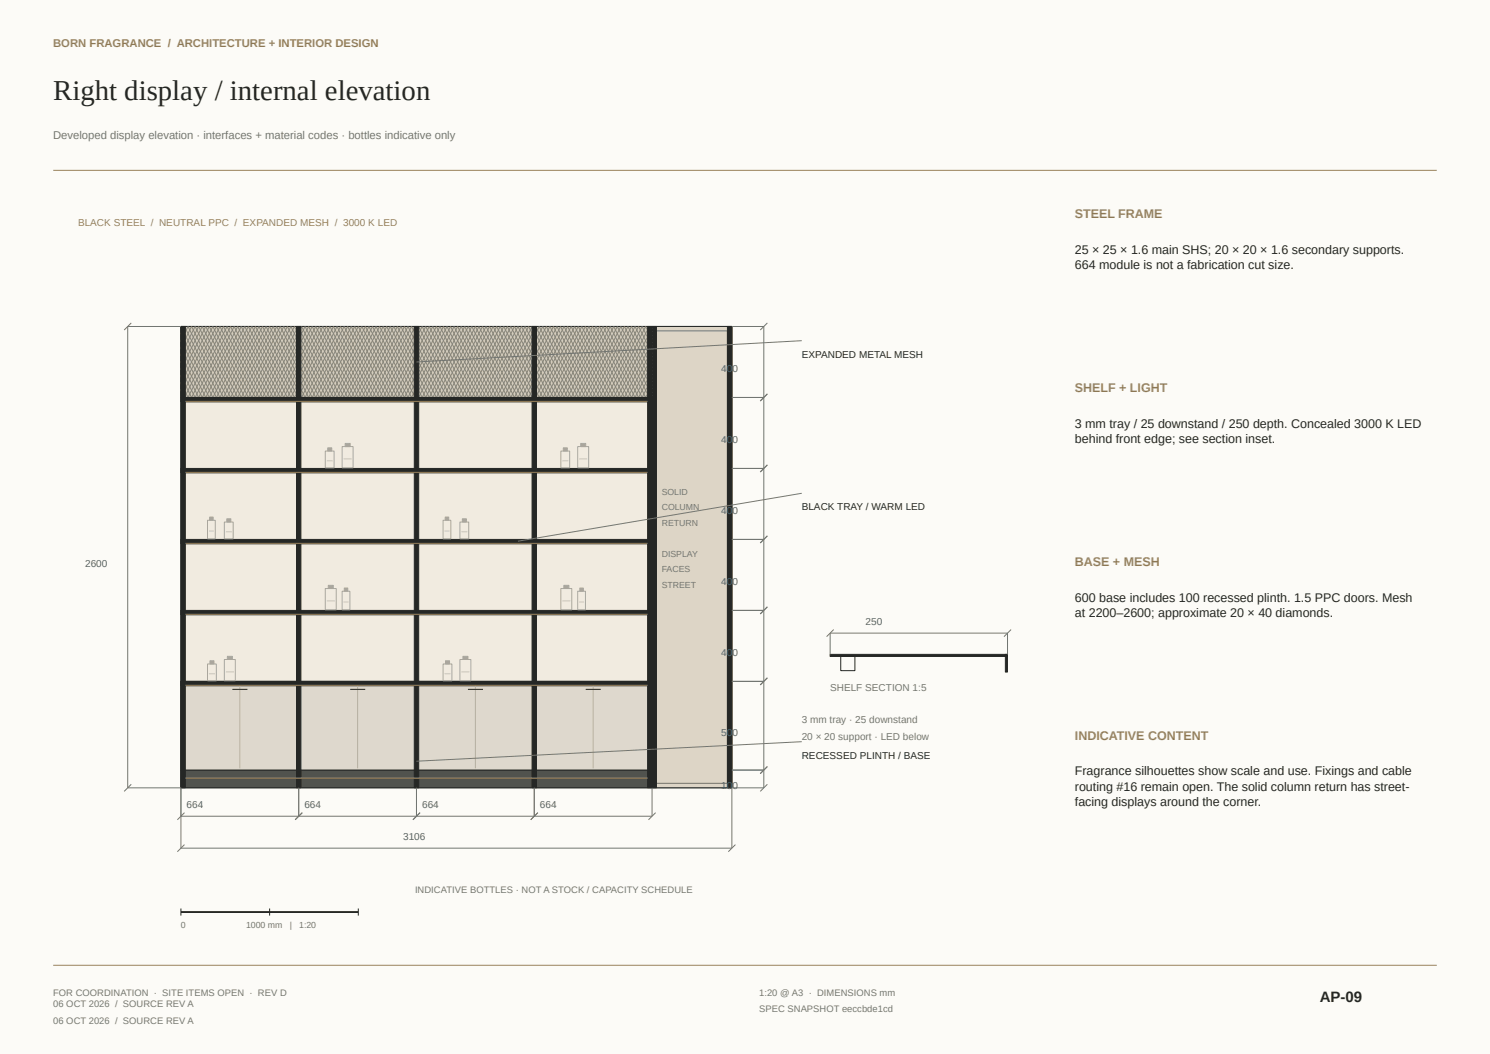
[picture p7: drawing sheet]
<svg xmlns="http://www.w3.org/2000/svg" width="420mm" height="297mm" viewBox="0 0 420 297" stroke-linecap="round" stroke-linejoin="round" font-family="sans-serif">
<path d="M0 0h420v297h-420z" fill-rule="evenodd" fill="#fcfbf7"/>
<path d="M15 48h390M15 272h390" fill="none" stroke="#9a825a" stroke-width=".28"/>
<path d="M51 92h155.3v130h-155.3z" fill-rule="evenodd" fill="#f1ebe0"/>
<path d="M51 92h155.3v130h-155.3z" fill="none" stroke="#252725" stroke-width=".28"/>
<path d="M183.8 92h22.5v130h-22.5z" fill-rule="evenodd" fill="#ddd5c6"/>
<path d="M183.8 92h22.5v130h-22.5z" fill="none" stroke="#252725" stroke-width=".28"/>
<path d="M185 93.2h20v127.5h-20z" fill="none" stroke="#737871" stroke-width=".28"/>
<path d="M183.8 92h1.2v130h-1.2z" fill-rule="evenodd" fill="#252725"/>
<path d="M183.8 92h1.2v130h-1.2z" fill="none" stroke="#252725" stroke-width=".28"/>
<path d="M205 92h1.3v130h-1.3z" fill-rule="evenodd" fill="#252725"/>
<path d="M205 92h1.3v130h-1.3z" fill="none" stroke="#252725" stroke-width=".28"/>
<path d="M51 217h132.8v5h-132.8z" fill-rule="evenodd" fill="#51534e"/>
<path d="M51 217h132.8v5h-132.8z" fill="none" stroke="#252725" stroke-width=".28"/>
<path d="M51 192h132.8v25h-132.8z" fill-rule="evenodd" fill="#ded8cd"/>
<path d="M51 192h132.8v25h-132.8z" fill="none" stroke="#252725" stroke-width=".28"/>
<path d="M51 92h132.8v20h-132.8z" fill-rule="evenodd" fill="#d3ccbd"/>
<path d="M51 92h132.8v20h-132.8z" fill="none" stroke="#252725" stroke-width=".28"/>
<path d="M51 92l10 20 10-20 10 20 10-20 10 20 10-20 10 20 10-20 10 20 10-20 10 20 10-20 10 20 2.8-5.6M183.8 95.6l-1.8-3.6-10 20-10-20-10 20-10-20-10 20-10-20-10 20-10-20-10 20-10-20-10 20-10-20-10 20-1-2 9-18 10 20 10-20 10 20 10-20 10 20 10-20 10 20 10-20 10 20 10-20 10 20 10-20 3.8 7.6M183.8 93.6l-.8-1.6-10 20-10-20-10 20-10-20-10 20-10-20-10 20-10-20-10 20-10-20-10 20-10-20-10 20-2-4 8-16 10 20 10-20 10 20 10-20 10 20 10-20 10 20 10-20 10 20 10-20 10 20 10-20 4.8 9.6M183.8 92.4l-9.8 19.6-10-20-10 20-10-20-10 20-10-20-10 20-10-20-10 20-10-20-10 20-10-20-10 20-3-6 7-14 10 20 10-20 10 20 10-20 10 20 10-20 10 20 10-20 10 20 10-20 10 20 10-20 5.8 11.6M183.8 98.4l-6.8 13.6-10-20-10 20-10-20-10 20-10-20-10 20-10-20-10 20-10-20-10 20-10-20-10 20-6-12 4-8 10 20 10-20 10 20 10-20 10 20 10-20 10 20 10-20 10 20 10-20 10 20 10-20 8.8 17.6M183.8 94.4l-8.8 17.6-10-20-10 20-10-20-10 20-10-20-10 20-10-20-10 20-10-20-10 20-10-20-10 20-4-8 6-12 10 20 10-20 10 20 10-20 10 20 10-20 10 20 10-20 10 20 10-20 10 20 10-20 6.8 13.6M183.8 96.4l-7.8 15.6-10-20-10 20-10-20-10 20-10-20-10 20-10-20-10 20-10-20-10 20-10-20-10 20-5-10 5-10 10 20 10-20 10 20 10-20 10 20 10-20 10 20 10-20 10 20 10-20 10 20 10-20 7.8 15.6M183.8 97.6l-2.8-5.6-10 20-10-20-10 20-10-20-10 20-10-20-10 20-10-20-10 20-10-20-10 20-10-20-10 20M183.8 104.4l-3.8 7.6-10-20-10 20-10-20-10 20-10-20-10 20-10-20-10 20-10-20-10 20-10-20-10 20-9-18 1-2 10 20 10-20 10 20 10-20 10 20 10-20 10 20 10-20 10 20 10-20 10 20 10-20 10 20 1.8-3.6M183.8 102.4l-4.8 9.6-10-20-10 20-10-20-10 20-10-20-10 20-10-20-10 20-10-20-10 20-10-20-10 20-8-16 2-4 10 20 10-20 10 20 10-20 10 20 10-20 10 20 10-20 10 20 10-20 10 20 10-20 10 20 .8-1.6M183.8 100.4l-5.8 11.6-10-20-10 20-10-20-10 20-10-20-10 20-10-20-10 20-10-20-10 20-10-20-10 20-7-14 3-6 10 20 10-20 10 20 10-20 10 20 10-20 10 20 10-20 10 20 10-20 10 20 10-20 9.8 19.6" fill="none" stroke="#878478" stroke-width=".28"/>
<path d="M51 92h1.2v130h-1.2z" fill-rule="evenodd" fill="#252725"/>
<path d="M51 92h1.2v130h-1.2z" fill="none" stroke="#252725" stroke-width=".28"/>
<path d="M83.6 92h1.2v130h-1.2z" fill-rule="evenodd" fill="#252725"/>
<path d="M83.6 92h1.2v130h-1.2z" fill="none" stroke="#252725" stroke-width=".28"/>
<path d="M116.8 92h1.2v130h-1.2z" fill-rule="evenodd" fill="#252725"/>
<path d="M116.8 92h1.2v130h-1.2z" fill="none" stroke="#252725" stroke-width=".28"/>
<path d="M150 92h1.2v130h-1.2z" fill-rule="evenodd" fill="#252725"/>
<path d="M150 92h1.2v130h-1.2z" fill="none" stroke="#252725" stroke-width=".28"/>
<path d="M182.6 92h1.2v130h-1.2z" fill-rule="evenodd" fill="#252725"/>
<path d="M182.6 92h1.2v130h-1.2z" fill="none" stroke="#252725" stroke-width=".28"/>
<path d="M51 192h132.8v1.2h-132.8z" fill-rule="evenodd" fill="#252725"/>
<path d="M51 192h132.8v1.2h-132.8z" fill="none" stroke="#252725" stroke-width=".28"/>
<path d="M52.2 193.1h130.4" fill="none" stroke="#9a825a" stroke-width=".28"/>
<path d="M51 172h132.8v1.2h-132.8z" fill-rule="evenodd" fill="#252725"/>
<path d="M51 172h132.8v1.2h-132.8z" fill="none" stroke="#252725" stroke-width=".28"/>
<path d="M52.2 173.1h130.4" fill="none" stroke="#9a825a" stroke-width=".28"/>
<path d="M51 152h132.8v1.2h-132.8z" fill-rule="evenodd" fill="#252725"/>
<path d="M51 152h132.8v1.2h-132.8z" fill="none" stroke="#252725" stroke-width=".28"/>
<path d="M52.2 153.1h130.4" fill="none" stroke="#9a825a" stroke-width=".28"/>
<path d="M51 132h132.8v1.2h-132.8z" fill-rule="evenodd" fill="#252725"/>
<path d="M51 132h132.8v1.2h-132.8z" fill="none" stroke="#252725" stroke-width=".28"/>
<path d="M52.2 133.1h130.4" fill="none" stroke="#9a825a" stroke-width=".28"/>
<path d="M51 112h132.8v1.2h-132.8z" fill-rule="evenodd" fill="#252725"/>
<path d="M51 112h132.8v1.2h-132.8zM65.5 194.3h4.3" fill="none" stroke="#252725" stroke-width=".28"/>
<path d="M52.2 113.1h130.4" fill="none" stroke="#9a825a" stroke-width=".28"/>
<path d="M67.6 193.3v23.2" fill="none" stroke="#b7b0a2" stroke-width=".28"/>
<path d="M58.5 187.1h2.5v4.7h-2.5z" fill="none" stroke="#aaa79f" stroke-width=".28"/>
<path d="M59.2 186.2h1.1v.9h-1.1z" fill-rule="evenodd" fill="#aaa79f"/>
<path d="M59.2 186.2h1.1v.9h-1.1zM63.2 185.8h3.1v6h-3.1z" fill="none" stroke="#aaa79f" stroke-width=".28"/>
<path d="M58.9 189.9h1.7" fill="none" stroke="#c8c4bc" stroke-width=".28"/>
<path d="M64.1 184.9h1.4v.9h-1.4z" fill-rule="evenodd" fill="#aaa79f"/>
<path d="M58.5 146.6h2.2v5.2h-2.2zM64.1 184.9h1.4v.9h-1.4z" fill="none" stroke="#aaa79f" stroke-width=".28"/>
<path d="M63.6 189.3h2.4" fill="none" stroke="#c8c4bc" stroke-width=".28"/>
<path d="M59.1 145.7h1v.9h-1z" fill-rule="evenodd" fill="#aaa79f"/>
<path d="M59.1 145.7h1v.9h-1zM63.2 147.1h2.5v4.7h-2.5z" fill="none" stroke="#aaa79f" stroke-width=".28"/>
<path d="M58.9 149.6h1.4" fill="none" stroke="#c8c4bc" stroke-width=".28"/>
<path d="M63.9 146.2h1.2v.9h-1.2z" fill-rule="evenodd" fill="#aaa79f"/>
<path d="M63.9 146.2h1.2v.9h-1.2zM91.7 165.8h3.1v6h-3.1z" fill="none" stroke="#aaa79f" stroke-width=".28"/>
<path d="M63.6 149.9h1.7" fill="none" stroke="#c8c4bc" stroke-width=".28"/>
<path d="M100.8 193.3v23.2" fill="none" stroke="#b7b0a2" stroke-width=".28"/>
<path d="M98.7 194.3h4.3" fill="none" stroke="#252725" stroke-width=".28"/>
<path d="M92.5 164.9h1.5v.9h-1.5z" fill-rule="evenodd" fill="#aaa79f"/>
<path d="M92.5 164.9h1.5v.9h-1.5zM96.4 166.6h2.2v5.2h-2.2z" fill="none" stroke="#aaa79f" stroke-width=".28"/>
<path d="M92.1 169.3h2.3" fill="none" stroke="#c8c4bc" stroke-width=".28"/>
<path d="M97 165.7h1v.9h-1z" fill-rule="evenodd" fill="#aaa79f"/>
<path d="M91.7 127.1h2.5v4.7h-2.5zM97 165.7h1v.9h-1z" fill="none" stroke="#aaa79f" stroke-width=".28"/>
<path d="M96.8 169.6h1.5" fill="none" stroke="#c8c4bc" stroke-width=".28"/>
<path d="M92.4 126.2h1.1v.9h-1.1z" fill-rule="evenodd" fill="#aaa79f"/>
<path d="M92.4 126.2h1.1v.9h-1.1zM96.4 125.8h3.1v6h-3.1z" fill="none" stroke="#aaa79f" stroke-width=".28"/>
<path d="M92.1 129.9h1.7" fill="none" stroke="#c8c4bc" stroke-width=".28"/>
<path d="M97.3 124.9h1.4v.9h-1.4z" fill-rule="evenodd" fill="#aaa79f"/>
<path d="M97.3 124.9h1.4v.9h-1.4zM124.9 187.1h2.5v4.7h-2.5z" fill="none" stroke="#aaa79f" stroke-width=".28"/>
<path d="M96.8 129.3h2.3" fill="none" stroke="#c8c4bc" stroke-width=".28"/>
<path d="M134 193.3v23.2" fill="none" stroke="#b7b0a2" stroke-width=".28"/>
<path d="M131.9 194.3h4.3" fill="none" stroke="#252725" stroke-width=".28"/>
<path d="M125.6 186.2h1.1v.9h-1.1z" fill-rule="evenodd" fill="#aaa79f"/>
<path d="M125.6 186.2h1.1v.9h-1.1zM129.6 185.8h3.1v6h-3.1z" fill="none" stroke="#aaa79f" stroke-width=".28"/>
<path d="M125.3 189.9h1.7" fill="none" stroke="#c8c4bc" stroke-width=".28"/>
<path d="M130.5 184.9h1.4v.9h-1.4z" fill-rule="evenodd" fill="#aaa79f"/>
<path d="M124.9 146.6h2.2v5.2h-2.2zM130.5 184.9h1.4v.9h-1.4z" fill="none" stroke="#aaa79f" stroke-width=".28"/>
<path d="M130.1 189.3h2.2" fill="none" stroke="#c8c4bc" stroke-width=".28"/>
<path d="M125.5 145.7h1v.9h-1z" fill-rule="evenodd" fill="#aaa79f"/>
<path d="M125.5 145.7h1v.9h-1zM129.6 147.1h2.5v4.7h-2.5z" fill="none" stroke="#aaa79f" stroke-width=".28"/>
<path d="M125.3 149.6h1.4" fill="none" stroke="#c8c4bc" stroke-width=".28"/>
<path d="M130.3 146.2h1.2v.9h-1.2z" fill-rule="evenodd" fill="#aaa79f"/>
<path d="M130.3 146.2h1.2v.9h-1.2zM158.1 165.8h3.1v6h-3.1z" fill="none" stroke="#aaa79f" stroke-width=".28"/>
<path d="M130.1 149.9h1.7" fill="none" stroke="#c8c4bc" stroke-width=".28"/>
<path d="M167.2 193.3v23.2" fill="none" stroke="#b7b0a2" stroke-width=".28"/>
<path d="M165.1 194.3h4.2" fill="none" stroke="#252725" stroke-width=".28"/>
<path d="M158.9 164.9h1.5v.9h-1.5z" fill-rule="evenodd" fill="#aaa79f"/>
<path d="M158.9 164.9h1.5v.9h-1.5zM162.8 166.6h2.2v5.2h-2.2z" fill="none" stroke="#aaa79f" stroke-width=".28"/>
<path d="M158.5 169.3h2.3" fill="none" stroke="#c8c4bc" stroke-width=".28"/>
<path d="M163.4 165.7h1v.9h-1z" fill-rule="evenodd" fill="#aaa79f"/>
<path d="M158.1 127.1h2.5v4.7h-2.5zM163.4 165.7h1v.9h-1z" fill="none" stroke="#aaa79f" stroke-width=".28"/>
<path d="M163.3 169.6h1.3" fill="none" stroke="#c8c4bc" stroke-width=".28"/>
<path d="M158.8 126.2h1.1v.9h-1.1z" fill-rule="evenodd" fill="#aaa79f"/>
<path d="M158.8 126.2h1.1v.9h-1.1zM162.8 125.8h3.1v6h-3.1z" fill="none" stroke="#aaa79f" stroke-width=".28"/>
<path d="M158.5 129.9h1.7" fill="none" stroke="#c8c4bc" stroke-width=".28"/>
<path d="M163.7 124.9h1.4v.9h-1.4z" fill-rule="evenodd" fill="#aaa79f"/>
<path d="M163.7 124.9h1.4v.9h-1.4z" fill="none" stroke="#aaa79f" stroke-width=".28"/>
<path d="M163.3 129.3h2.3" fill="none" stroke="#c8c4bc" stroke-width=".28"/>
<path d="M52.2 219.3h130.4" fill="none" stroke="#9a825a" stroke-width=".35"/>
<g fill="none" stroke="#737871" stroke-width=".28">
<path d="M37 91l-2 2M51 92h-15v130h15v17h155.3v-17h9v-130h-9M216.3 91l-2 2M226 96l-108.6 6M206.3 112h9M216.3 111l-2 2M206.3 132h9M216.3 131l-2 2M226 139l-80 13.5M206.3 152h9M216.3 151l-2 2M206.3 172h9"/>
<path d="M216.3 171l-2 2M206.3 192h9M216.3 191l-2 2M206.3 217h9M216.3 216l-2 2M226 209l-108.6 5.5M37 221l-2 2M52 238l-2 2M52 229l-2 2M84.2 222v8M85.2 229l-2 2M117.4 222v8"/>
<path d="M118.4 229l-2 2M150.6 222v8M151.6 229l-2 2M183.8 222v8h-132.8M184.8 229l-2 2M207.3 238l-2 2M216.3 221l-2 2"/>
</g>
<path d="M234 184.4h50v.6h-50z" fill-rule="evenodd" fill="#252725"/>
<path d="M234 184.4h50v.6h-50z" fill="none" stroke="#252725" stroke-width=".28"/>
<path d="M283.4 184.4h.6v5h-.6z" fill-rule="evenodd" fill="#252725"/>
<path d="M237 185h4v4h-4zM283.4 184.4h.6v5h-.6zM51 256v2M76 256v2M101 256v2" fill="none" stroke="#252725" stroke-width=".28"/>
<path d="M235 177.4l-2 2M285 177.4l-2 2M234 184.4v-6h50v6" fill="none" stroke="#737871" stroke-width=".28"/>
<path d="M51 257h50" fill="none" stroke="#252725" stroke-width=".53"/>
<text font-size="8.1" fill="#252725" x="15" y="28.1">Right display / internal elevation</text>
<text font-size="4.2" fill="#252725" x="372" y="282.2">AP-09</text>
<g font-size="3.5" fill="#9a825a">
<text x="303" y="61.5">STEEL FRAME</text>
<text x="303" y="110.5">SHELF + LIGHT</text>
<text x="303" y="159.5">BASE + MESH</text>
<text x="303" y="208.5">INDICATIVE CONTENT</text>
</g>
<g font-size="3.5" fill="#252725">
<text x="303" y="71.5">25 × 25 × 1.6 main SHS; 20 × 20 × 1.6 secondary supports.</text>
<text x="303" y="75.8">664 module is not a fabrication cut size.</text>
<text x="303" y="120.5">3 mm tray / 25 downstand / 250 depth. Concealed 3000 K LED</text>
<text x="303" y="124.8">behind front edge; see section inset.</text>
<text x="303" y="169.5">600 base includes 100 recessed plinth. 1.5 PPC doors. Mesh</text>
<text x="303" y="173.8">at 2200–2600; approximate 20 × 40 diamonds.</text>
<text x="303" y="218.5">Fragrance silhouettes show scale and use. Fixings and cable</text>
<text x="303" y="222.8">routing #16 remain open. The solid column return has street-</text>
<text x="303" y="227">facing displays around the corner.</text>
</g>
<text font-size="3.2" fill="#9a825a" x="15" y="13.2">BORN FRAGRANCE / ARCHITECTURE + INTERIOR DESIGN</text>
<text font-size="3.2" fill="#737871" x="15" y="39.2">Developed display elevation · interfaces + material codes · bottles indicative only</text>
<text font-size="2.8" fill="#9a825a" x="22" y="63.8">BLACK STEEL / NEUTRAL PPC / EXPANDED MESH / 3000 K LED</text>
<g font-size="2.8" fill="#252725">
<text x="226" y="100.8">EXPANDED METAL MESH</text>
<text x="226" y="143.8">BLACK TRAY / WARM LED</text>
<text x="226" y="213.8">RECESSED PLINTH / BASE</text>
</g>
<g font-size="2.8" fill="#466976">
<text x="203.3" y="104.8">400</text>
<text x="203.3" y="124.8">400</text>
<text x="203.3" y="144.8">400</text>
<text x="24" y="159.8">2600</text>
<text x="203.3" y="164.8">400</text>
<text x="244" y="176.2">250</text>
<text x="203.3" y="184.8">400</text>
<text x="203.3" y="207.3">500</text>
<text x="52.6" y="227.8">664</text>
<text x="85.8" y="227.8">664</text>
<text x="119" y="227.8">664</text>
<text x="152.2" y="227.8">664</text>
<text x="203.3" y="222.3">100</text>
<text x="113.6" y="236.8">3106</text>
</g>
<g font-size="2.8" fill="#737871">
<text x="234" y="194.8">SHELF SECTION 1:5</text>
<text x="226" y="203.8">3 mm tray · 25 downstand</text>
<text x="226" y="208.6">20 × 20 support · LED below</text>
</g>
<g font-size="2.7" fill="#737871">
<text x="117" y="251.6">INDICATIVE BOTTLES · NOT A STOCK / CAPACITY SCHEDULE</text>
<text x="15" y="280.6">FOR COORDINATION · SITE ITEMS OPEN · REV D</text>
<text x="214" y="280.6">1:20 @ A3 · DIMENSIONS mm</text>
<text x="15" y="283.8">06 OCT 2026 / SOURCE REV A</text>
<text x="214" y="285.2">SPEC SNAPSHOT eeccbde1cd</text>
<text x="15" y="288.4">06 OCT 2026 / SOURCE REV A</text>
</g>
<g font-size="2.5" fill="#737871">
<text x="186.5" y="139.5">SOLID</text>
<text x="186.5" y="143.8">COLUMN</text>
<text x="186.5" y="148.2">RETURN</text>
<text x="186.5" y="156.9">DISPLAY</text>
<text x="186.5" y="161.3">FACES</text>
<text x="186.5" y="165.7">STREET</text>
<text x="51" y="261.5">0</text>
<text x="69.4" y="261.5">1000 mm</text>
<text x="81.7" y="261.5">|</text>
<text x="84.3" y="261.5">1:20</text>
</g>
</svg>
